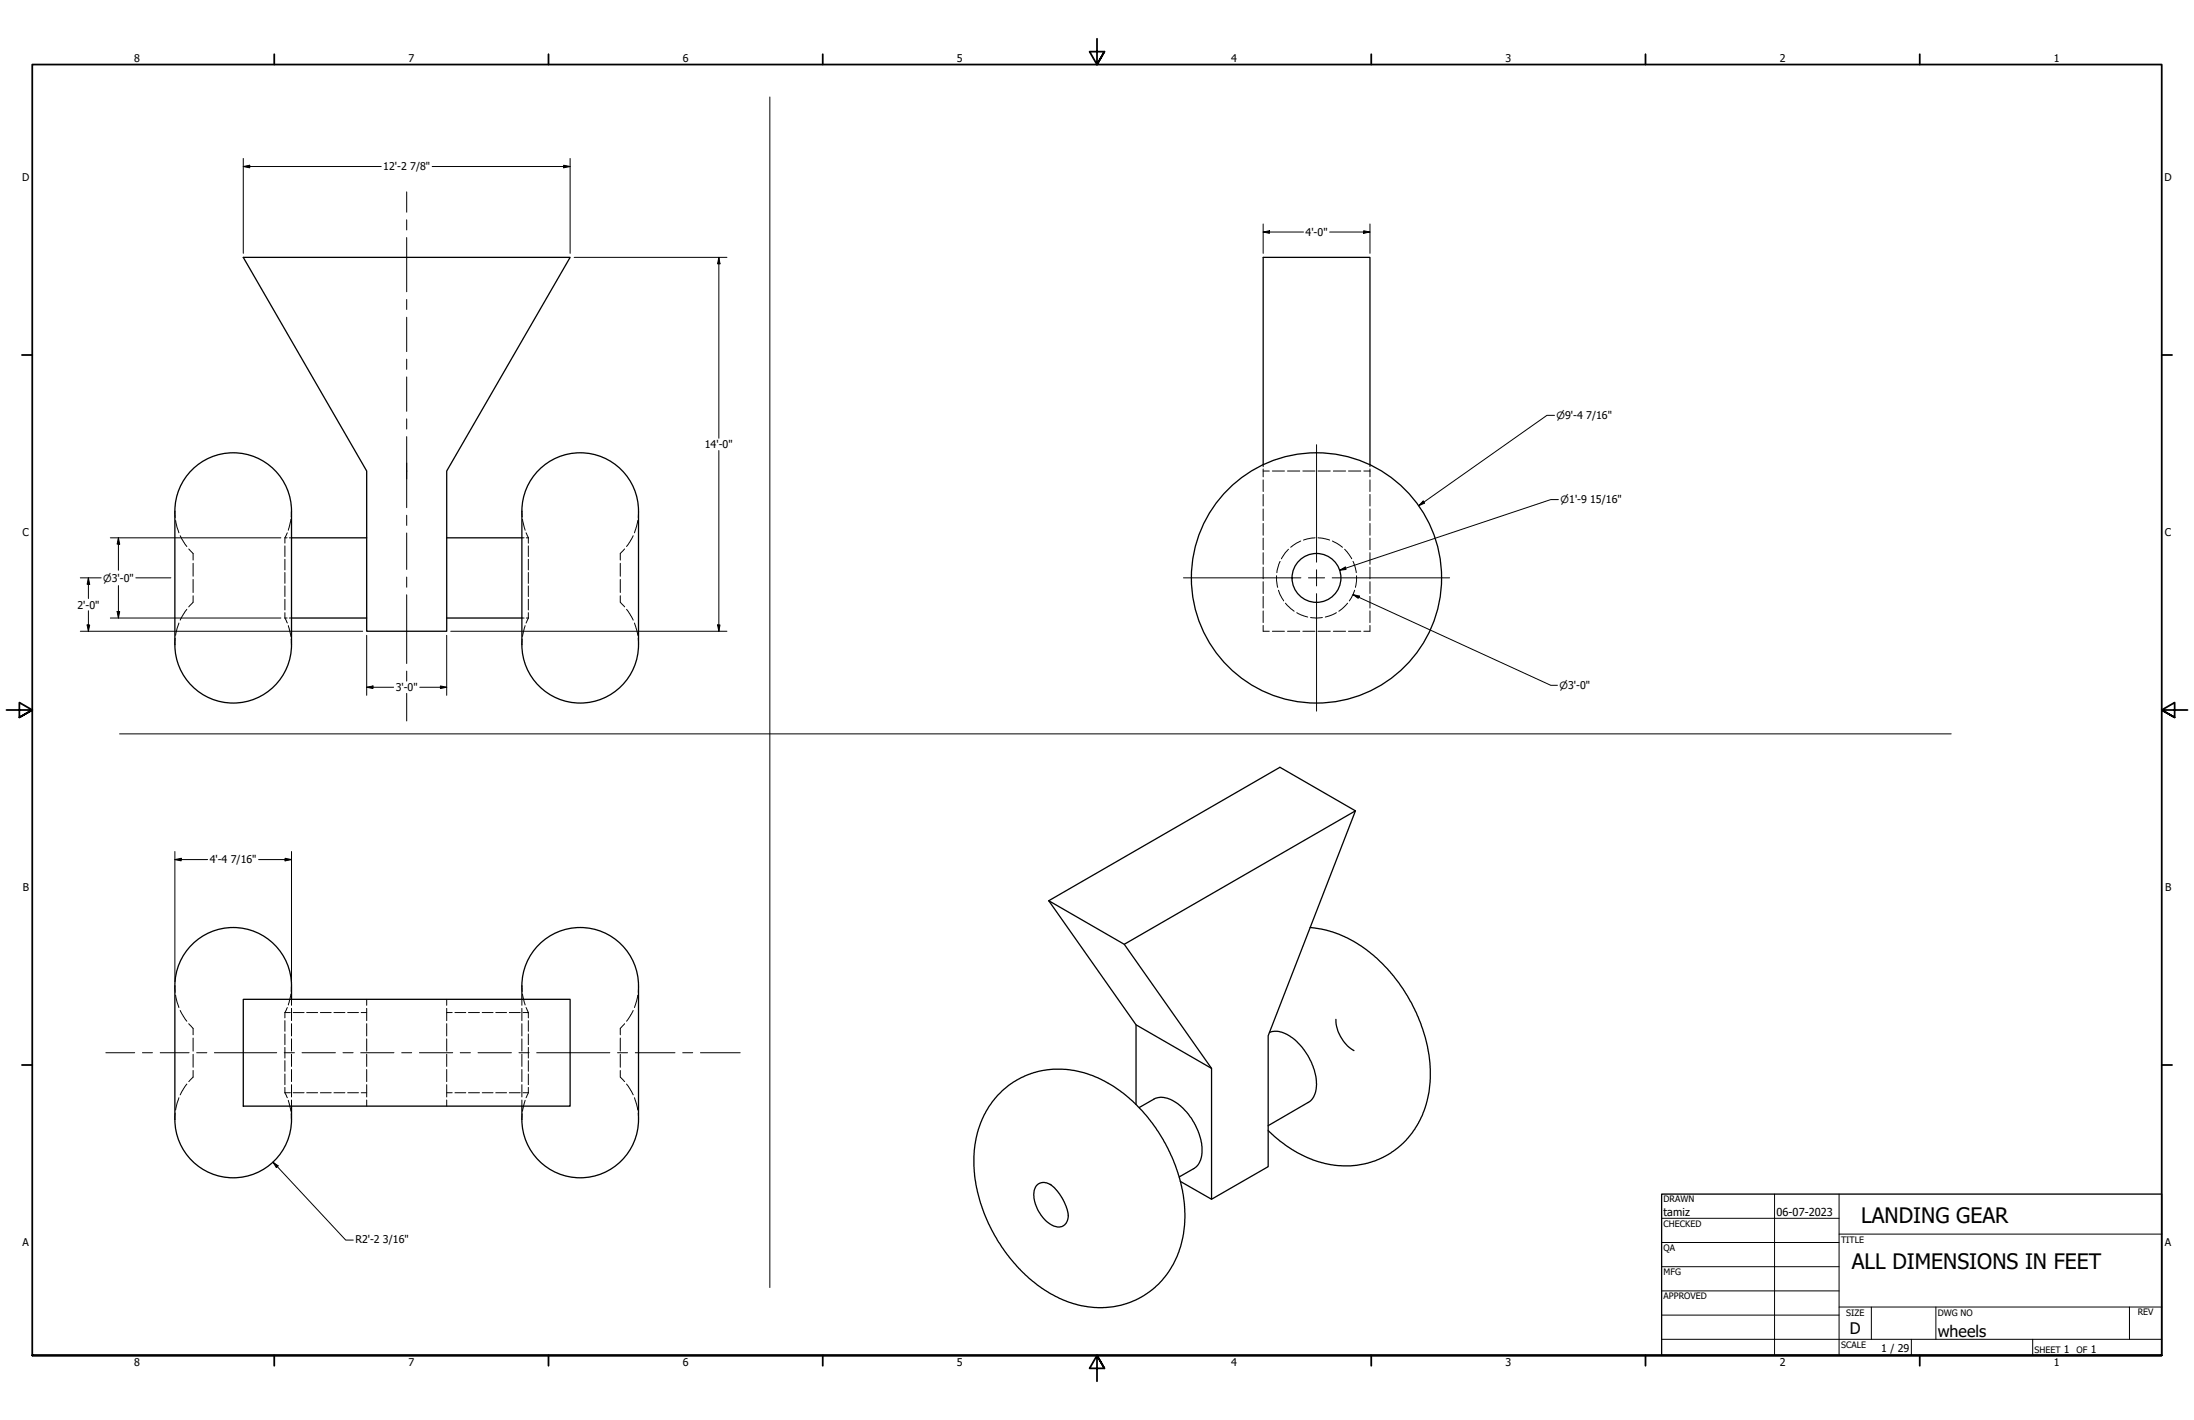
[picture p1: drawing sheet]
<svg xmlns="http://www.w3.org/2000/svg" width="864mm" height="559mm" viewBox="0 0 864 559" stroke-linecap="round" stroke-linejoin="round" font-family="sans-serif">
<!-- layer: Hidden (ANSI) -->
<g fill="none" stroke="#000" stroke-width=".39">
<path d="M497.2 184.5v3.1M497.2 182.9v.8M497.2 188.8v4.6M497.2 194.6v4.5M497.2 185.4h2.4M500.8 185.4h4.8M506.8 185.4h4.8M512.8 185.4h4.8M518.8 185.4h4.8M524.8 185.4h4.9M530.8 185.4h4.8M536.8 185.4h2.4"/>
<path d="M539.2 182.9v.8M539.2 184.5v3.1M539.2 188.8v4.6M539.2 194.6v4.5M68.8 201.2l.2 2.4M69.1 204.9l1.3 4.8M70.9 210.8l2.6 4.3M74.3 216l1.7 1.8v2.6M112.1 211.6v2.1M112.1 214.8v4.2M112.1 211.6h.9M113.1 209.7l-1 1.9"/>
<path d="M113.9 211.6h.8M114.5 204.4l-1 4.3M114.7 201.2l-.1 2.1M205.4 201.2l.1 2.1M205.4 211.6h.9M205.7 204.4l1 4.3M207.1 209.7l.9 1.9M207.1 211.6h.9M208 211.6v2.1M208 214.8v4.2M245.9 216l-1.7 1.8v2.6M249.2 210.8l-2.6 4.3"/>
<path d="M251 204.9l-1.3 4.8M251.3 201.2l-.1 2.4M497.2 200.3v4.6M497.2 206v4.6M497.2 211.8v4.5M497.2 217.5v4.6M507.2 216.2l-2.8 3.7M512 212.9l-1.6 .8-2.3 1.7M517.7 211.6l-4.6 .9M518.8 211.6l4.6 .9M524.4 212.9l4 2.5M529.3 216.2l2.8 3.7"/>
<path d="M539.2 200.3v4.6M539.2 206v4.6M539.2 211.8v4.5M539.2 217.5v4.6M73.5 239.8l-2.6 4.2M76 234.4v2.6l-1.7 1.8M76 221.7v5.1M76 228v5.2M112.1 220.1v4.2M112.1 225.3v4.3M112.1 230.6v4.2M112.1 235.8v4.2"/>
<path d="M208 220.1v4.2M208 225.3v4.3M208 230.6v4.2M208 235.8v4.2M244.2 234.4v2.6l1.7 1.8M244.2 221.7v5.1M244.2 228v5.2M246.6 239.8l2.6 4.2M497.2 223.2v4.6M497.2 228.9v4.7M497.2 234.7v4.6M502.5 226.6l.4 4.5"/>
<path d="M503.2 232.3l2.1 4.2M503.9 220.9l-1.3 4.5M506 237.4l3.4 3.1M530.4 237.4l-3.4 3.1M532.6 220.9l1.2 4.5M533.2 232.3l-.6 1.6-1.5 2.6M534 226.6l-.5 4.5M539.2 223.2v4.6M539.2 228.9v4.7M539.2 234.7v4.6M69 251.2l-.2 2.5M70.4 245.2l-1.3 4.8"/>
<path d="M112.1 243.2l1 2M112.1 241.1v2.1M112.1 243.2h.9M113.5 246.2l1 4.2M113.9 243.2h.8M114.6 251.5l.1 2.2M205.4 243.2h.9M205.5 251.5l-.1 2.2M206.7 246.2l-1 4.2M207.1 243.2h.9M208 243.2l-.9 2M208 241.1v2.1"/>
<path d="M249.7 245.2l1.3 4.8M251.2 251.2l.1 2.5M497.2 240.4v4.6M497.2 246.1v2.3h2.4M500.8 248.4h4.8M506.8 248.4h4.8M510.4 241.1l4.3 1.7M512.8 248.4h4.8M515.9 243h4.6M518.8 248.4h4.8M524.8 248.4h4.9M526 241.1l-4.3 1.7"/>
<path d="M530.8 248.4h4.8M539.2 246.1v2.3h-2.4M539.2 240.4v4.6M68.8 388l.2 2.5M69.1 391.7l1.3 4.8M70.9 397.6l2.6 4.3M112.1 398.5v2.1M112.1 398.5h2.2M113.1 396.5l-1 2M114.5 391.2l-1 4.3M114.7 388l-.1 2.1M114.7 393.3v2.3"/>
<path d="M114.7 396.8v4.8M115.4 398.5h4.3M120.7 398.5h4.3M126.1 398.5h4.3M131.4 398.5h4.4M136.8 398.5h4.3M142.2 398.5h2.1M144.3 393.3v2.3M144.3 396.8v4.8M175.8 393.3v2.3M175.8 396.8v4.8M175.8 398.5h2.2"/>
<path d="M179.1 398.5h4.2M184.4 398.5h4.3M189.8 398.5h4.3M195.1 398.5h4.3M200.5 398.5h4.3M205.4 388l.1 2.1M205.4 393.3v2.3M205.4 396.8v4.8M205.7 391.2l1 4.3M205.9 398.5h2.1M207.1 396.5l.9 2M208 398.5v2.1"/>
<path d="M249.2 397.6l-2.6 4.3M251 391.7l-1.3 4.8M251.3 388l-.1 2.5M74.3 402.8l1.7 1.9v2.5M76 408.5v5.1M76 414.9v5.1M112.1 401.6v4.2M112.1 406.9v4.2M112.1 412.2v4.2M112.1 417.4v4.2M114.7 402.8v4.9M114.7 408.8v4.8"/>
<path d="M114.7 414.8v4.9M144.3 402.8v4.9M144.3 408.8v4.8M144.3 414.8v4.9M175.8 402.8v4.9M175.8 408.8v4.8M175.8 414.8v4.9M205.4 402.8v4.9M205.4 408.8v4.8M205.4 414.8v4.9M208 401.6v4.2M208 406.9v4.2"/>
<path d="M208 412.2v4.2M208 417.4v4.2M244.2 408.5v5.1M244.2 414.9v5.1M245.9 402.8l-1.7 1.9v2.5M69 438l-.2 2.5M70.4 432l-1.3 4.8M73.5 426.6l-2.6 4.2M76 421.3v2.6l-1.7 1.7M112.1 430l1 2M112.1 422.7v4.1M112.1 427.9v2.1"/>
<path d="M112.1 430h2.2M113.5 433l1 4.3M114.6 438.3l.1 2.2M114.7 420.9v4.7M114.7 426.8v4.9M114.7 432.9v2.4M115.4 430h4.3M120.7 430h4.3M126.1 430h4.3M131.4 430h4.4M136.8 430h4.3M142.2 430h2.1"/>
<path d="M144.3 420.9v4.7M144.3 426.8v4.9M144.3 432.9v2.4M175.8 420.9v4.7M175.8 426.8v4.9M175.8 432.9v2.4M175.8 430h2.2M179.1 430h4.2M184.4 430h4.3M189.8 430h4.3M195.1 430h4.3M200.5 430h4.3"/>
<path d="M205.4 420.9v4.7M205.4 426.8v4.9M205.4 432.9v2.4M205.5 438.3l-.1 2.2M205.9 430h2.1M206.7 433l-1 4.3M208 430l-.9 2M208 422.7v4.1M208 427.9v2.1M244.2 421.3v2.6l1.7 1.7M246.6 426.6l2.6 4.2M249.7 432l1.3 4.8"/>
<path d="M251.2 438l.1 2.5"/>
</g>
<!-- layer: Visible (ANSI) -->
<g fill="none" stroke="#000" stroke-width=".51">
<path d="M95.8 101.3h128.6l-48.6 84.1v63h-31.5v-63zM76.2 184.3a23 23 0 0 1 24.8-4.2 23 23 0 0 1 13.7 21v52.6a23 23 0 0 1-22.9 23 23 23 0 0 1-23-23v-52.6a22.9 22.9 0 0 1 7.4-16.8zM212.8 184.3a23 23 0 0 1 24.8-4.2 23 23 0 0 1 13.7 21.1v52.5a23 23 0 0 1-22.9 23 23 23 0 0 1-23-23v-52.6a22.9 22.9 0 0 1 7.4-16.8zM497.2 182.9v-81.6h42v81.6M114.7 211.6h29.6M175.8 211.6h29.6M114.7 243.2h29.6M175.8 243.2h29.6M533.5 319.1l-91 52.5M412.8 354.5l34.4 48.8v31.4M412.8 354.5l91-52.6 29.7 17.2-34.3 88.5v51.5l-22.3 12.8-12.3-7M412.8 354.5l29.7 17.1 34.4 48.8"/>
<path d="M515.7 365l3 .4a50.1 50.1 0 0 1 31.1 20.4l2.5 3.5 3.3 5.5 2.6 5.3 1.9 5.1 1.4 5.1 1 4.9 .5 5.4-.1 4.5a34.3 34.3 0 0 1-21.7 31.7l-3.8 1.2-3.6 .6-3.4 .2a44.4 44.4 0 0 1-31.2-13.9M68.8 388a23 23 0 0 1 23-23 23 23 0 0 1 22.9 23M68.8 388v52.5M95.8 393.3h128.6v42h-128.6zM114.7 388v5.3M205.4 388a23 23 0 0 1 23-23 23 23 0 0 1 22.9 23M205.4 388v5.3M251.3 388v52.5M447.2 403.3l29.7 17.1v51.5M499.7 406.3a10 10 0 0 1 9.8 2.7l3 3.1 2.4 3.4 2.4 5.4a12.5 12.5 0 0 1-1.3 12.2l-16.8 9.9M525.8 401.1l.1 1.8 .6 2.6 2 3.8a11.7 11.7 0 0 0 4.5 4.1M114.7 435.3v5.2"/>
<path d="M205.4 435.3v5.2M392.9 430.8l2.5-2.3 3.4-2.6 4.4-2.4 4.1-1.5a39.1 39.1 0 0 1 34.5 8l6.5 5.8 5.3 6.3 4.3 6.5 4.1 8.3 2.7 8.2 1.3 7.3 .4 7-.7 6.8a33.2 33.2 0 0 1-45.8 25.9l-7-3.3-4.5-3.1-3.5-2.8-3.8-3.7-3.8-4.5-4.7-6.7-3.5-6.4-1.9-4.5-1.2-3.6-1.6-6.2-1.1-8.3 .1-5.2 .5-4.1a35.6 35.6 0 0 1 9-18.9zM448.4 435.9l5.8-3.3a9.4 9.4 0 0 1 10.2 2.4l2.1 2.1a22.5 22.5 0 0 1 6.3 18.6 6.6 6.6 0 0 1-2.9 4.2l-5.8 3.3M68.8 440.5a23 23 0 0 0 23 23 23 23 0 0 0 22.9-23M205.4 440.5a23 23 0 0 0 23 23 23 23 0 0 0 22.9-23M408 466.5a4.8 4.8 0 0 1 6.5 .5l1.7 1.7 2.2 3.3 1.3 2.9 .8 3.4a4.1 4.1 0 0 1-2.1 4.2 4.1 4.1 0 0 1-4.6-.5l-.3-.2a14.1 14.1 0 0 1-6.3-13.8z"/>
<circle cx="518.2" cy="227.4" r="49.2"/>
<circle cx="518.2" cy="227.4" r="9.6"/>
</g>
<!-- layer: Border (ANSI) -->
<g fill="none" stroke="#000" stroke-width=".7">
<path d="M431.8 15.2v10.2l-2.9-5.1h5.8l-2.9 5.1 2.9-5.1M107.9 21.3v4.1M215.9 21.3v4.1M323.8 21.3v4.1M539.8 21.3v4.1M647.7 21.3v4.1M755.6 21.3v4.1M8.6 139.7h4.1M850.9 139.7h4.1M2.5 279.4h10.2l-5.1-2.9v5.8l5.1-2.9-5.1 2.9M861.1 279.4h-10.2l5.1-2.9v5.8l-5.1-2.9 5.1 2.9M8.6 419.1h4.1"/>
<path d="M850.9 419.1h4.1M12.7 533.4v-508h838.2v508h-838.2h838.2M107.9 533.4v4.1M215.9 533.4v4.1M323.8 533.4v4.1M434.7 538.5l-2.9-5.1 2.9 5.1h-5.8l2.9-5.1v10.2M539.8 533.4v4.1M647.7 533.4v4.1M755.6 533.4v4.1"/>
</g>
<!-- layer: Title (ANSI) -->
<g fill="none" stroke="#000" stroke-width=".39">
<path d="M654 479.4h69.9M698.5 469.9v63.5M723.9 469.9v63.5M654 488.9h69.9M654 498.5h69.9M723.9 485.6h127M654 508h69.9M654 517.5h69.9M723.9 514.3h127M736.6 514.3v12.7M762 514.3v12.7M838.2 514.3v12.7"/>
<path d="M654 527h196.9M752.3 527v6.4M800.1 527v6.4"/>
</g>
<path d="M654 469.9h196.9v63.5h-196.9z" fill="none" stroke="#000" stroke-width=".51"/>
<!-- layer: Sketch Geometry (ANSI) -->
<path d="M303 38.2v468.5M47.1 288.8h720.9" fill="none" stroke="#000" stroke-width=".39"/>
<!-- layer: Centerline (ANSI) -->
<g fill="none" stroke="#000" stroke-width=".39">
<path d="M160.1 75.5v8M160.1 86.5v4M160.1 93.5v21.3M160.1 117.9v3.9M160.1 124.8v13.6M160.1 141.4v4M160.1 148.3v13.6M160.1 164.8v4M160.1 171.8v28M160.1 202.8v4M160.1 209.7v14.4M160.1 227.1v4"/>
<path d="M160.1 234.1v27M160.1 264.1v3.9M160.1 272.9v10.8M41.7 414.3h11.3M56.1 414.3h3.9M63.1 414.3h11.3M77.4 414.3h4M84.4 414.3h24.5M111.9 414.3h4M118.9 414.3h13.1M135 414.3h4M142 414.3h13.1"/>
<path d="M158.1 414.3h4M165.1 414.3h13.1M181.2 414.3h4M188.2 414.3h13.1M204.3 414.3h4M211.3 414.3h28.7M243.1 414.3h3.9M250.1 414.3h15.6M268.7 414.3h4M275.7 414.3h15.6"/>
</g>
<!-- layer: Center Mark (ANSI) -->
<path d="M518.2 175v46.2M465.8 227.4h46.3M515 227.4h6.4M518.2 224.2v6.4M518.2 233.6v46.2M524.4 227.4h46.2" fill="none" stroke="#000" stroke-width=".39"/>
<!-- layer: Dimension (ANSI) -->
<g fill="none" stroke="#000" stroke-width=".39">
<path d="M95.8 65.5l2.5-.5v1zM95.8 65.5h54.3M95.8 62.4v37.3M170.1 65.5h54.3M221.9 65l2.5 .5-2.5 .5zM224.4 62.4v37.3M497.2 91.3l2.5-.5v1zM497.2 91.3h15.9M497.2 88.1v11.6M523.4 91.3h15.8M536.8 90.8l2.4 .5-2.4 .5zM539.2 88.1v11.6"/>
<path d="M226 101.3h60.1M283 101.3l.4 2.5h-1zM283 101.3v71.2M283 177.3v71.1M611.9 163.4h-3l-50.5 35.6M560.2 197.2l.6 .8-2.4 1zM613.4 196.6h-3l-83.1 27.8M43.4 211.6h67.2M46.6 211.6l.5 2.5h-1zM46.6 211.6v12.8M31.6 227.4h8.2M34.8 227.4l.5 2.5h-1z"/>
<path d="M34.8 227.4v8.1M46.6 230.4v12.8M53.5 227.4h13.7M527.3 224.4l2.2-1.3 .3 1zM532.6 234l2.5 .6-.5 .9zM532.6 234l77.8 35.7h2.6M31.6 248.4h111.1M34.3 245.9h1l-.5 2.5zM34.8 240.3v8.1M43.4 243.2h67.2M46.1 240.7h1l-.5 2.5zM144.3 250v23.6"/>
<path d="M175.8 250v23.6M177.4 248.4h108.7M282.4 245.9h1l-.4 2.5zM144.3 270.4l2.5-.5v1.1zM144.3 270.4h10.6M165.2 270.4h10.6M173.4 269.9l2.4 .5-2.4 .6zM68.8 338.3l2.5-.5v1zM68.8 338.3h12.9M68.8 335.1v51.3M101.8 338.3h12.9M112.2 337.8l2.5 .5-2.5 .5z"/>
<path d="M114.7 335.1v51.3M107.4 457.3l2.1 1.5-.7 .7zM107.4 457.3l28.7 30.7h3"/>
</g>
<g fill="#000">
<path d="M95.8 65.5l2.5-.5v1zM221.9 65l2.5 .5-2.5 .5zM497.2 91.3l2.5-.5v1zM536.8 90.8l2.4 .5-2.4 .5zM283 101.3l.4 2.5h-1zM560.2 197.2l.6 .8-2.4 1zM46.6 211.6l.5 2.5h-1zM34.8 227.4l.5 2.5h-1zM527.3 224.4l2.2-1.3 .3 1zM532.6 234l2.5 .6-.5 .9zM34.3 245.9h1l-.5 2.5zM46.1 240.7h1l-.5 2.5z"/>
<path d="M282.4 245.9h1l-.4 2.5zM144.3 270.4l2.5-.5v1.1zM173.4 269.9l2.4 .5-2.4 .6zM68.8 338.3l2.5-.5v1zM112.2 337.8l2.5 .5-2.5 .5zM107.4 457.3l2.1 1.5-.7 .7z"/>
</g>
<g font-size="8.4">
<text x="732.6" y="481.4">LANDING GEAR</text>
<text x="728.9" y="499.3">ALL DIMENSIONS IN FEET</text>
</g>
<g font-size="6.3">
<text x="728.1" y="524.9">D</text>
<text x="762.8" y="526.2">wheels</text>
</g>
<g font-size="4.3">
<text x="654.8" y="478.6">tamiz</text>
<text x="699.3" y="478.6">06-07-2023</text>
</g>
<g font-size="4.2">
<text x="52.8" y="24.4">8</text>
<text x="160.8" y="24.4">7</text>
<text x="268.7" y="24.4">6</text>
<text x="376.7" y="24.4">5</text>
<text x="484.6" y="24.4">4</text>
<text x="592.6" y="24.4">3</text>
<text x="700.5" y="24.4">2</text>
<text x="808.5" y="24.4">1</text>
<text x="8.8" y="71.4">D</text>
<text x="150.9" y="66.8">12'-2</text>
<text x="161.4" y="66.8">7/8&quot;</text>
<text x="852" y="71.4">D</text>
<text x="513.9" y="92.8">4'-0&quot;</text>
<text x="624.4" y="164.9">7/16&quot;</text>
<text x="277.4" y="176.4">14'-0&quot;</text>
<text x="625.9" y="198.1">15/16&quot;</text>
<text x="8.9" y="211.1">C</text>
<text x="852.2" y="211.1">C</text>
<text x="30.5" y="239.5">2'-0&quot;</text>
<text x="155.8" y="272">3'-0&quot;</text>
<text x="82.5" y="339.5">4'-4</text>
<text x="90.9" y="339.5">7/16&quot;</text>
<text x="9" y="350.8">B</text>
<text x="852.2" y="350.8">B</text>
<text x="8.9" y="490.5">A</text>
<text x="139.9" y="489.3">R2'-2</text>
<text x="150.7" y="489.3">3/16&quot;</text>
<text x="852.2" y="490.5">A</text>
<text x="740.5" y="532">1 / 29</text>
<text x="812.4" y="532.6">1</text>
<text x="823" y="532.6">1</text>
<text x="52.8" y="537.5">8</text>
<text x="160.8" y="537.5">7</text>
<text x="268.7" y="537.5">6</text>
<text x="376.7" y="537.5">5</text>
<text x="484.6" y="537.5">4</text>
<text x="592.6" y="537.5">3</text>
<text x="700.5" y="537.5">2</text>
<text x="808.5" y="537.5">1</text>
</g>
<g font-size="3.9">
<text x="612.7" y="164.9">⌀9'-4</text>
<text x="614.2" y="198.1">⌀1'-9</text>
<text x="40.6" y="228.9">⌀3'-0&quot;</text>
<text x="613.8" y="271.1">⌀3'-0&quot;</text>
</g>
<g font-size="3.5">
<text x="654.8" y="473.2">DRAWN</text>
<text x="654.8" y="482.8">CHECKED</text>
<text x="724.7" y="488.9">TITLE</text>
<text x="654.8" y="492.3">QA</text>
<text x="654.8" y="501.8">MFG</text>
<text x="654.8" y="511.4">APPROVED</text>
<text x="726.7" y="517.7">SIZE</text>
<text x="762.8" y="517.7">DWG NO</text>
<text x="841.4" y="517.7">REV</text>
<text x="724.7" y="530.4">SCALE</text>
<text x="800.9" y="532.6">SHEET</text>
<text x="817.4" y="532.6">OF</text>
</g>
</svg>
